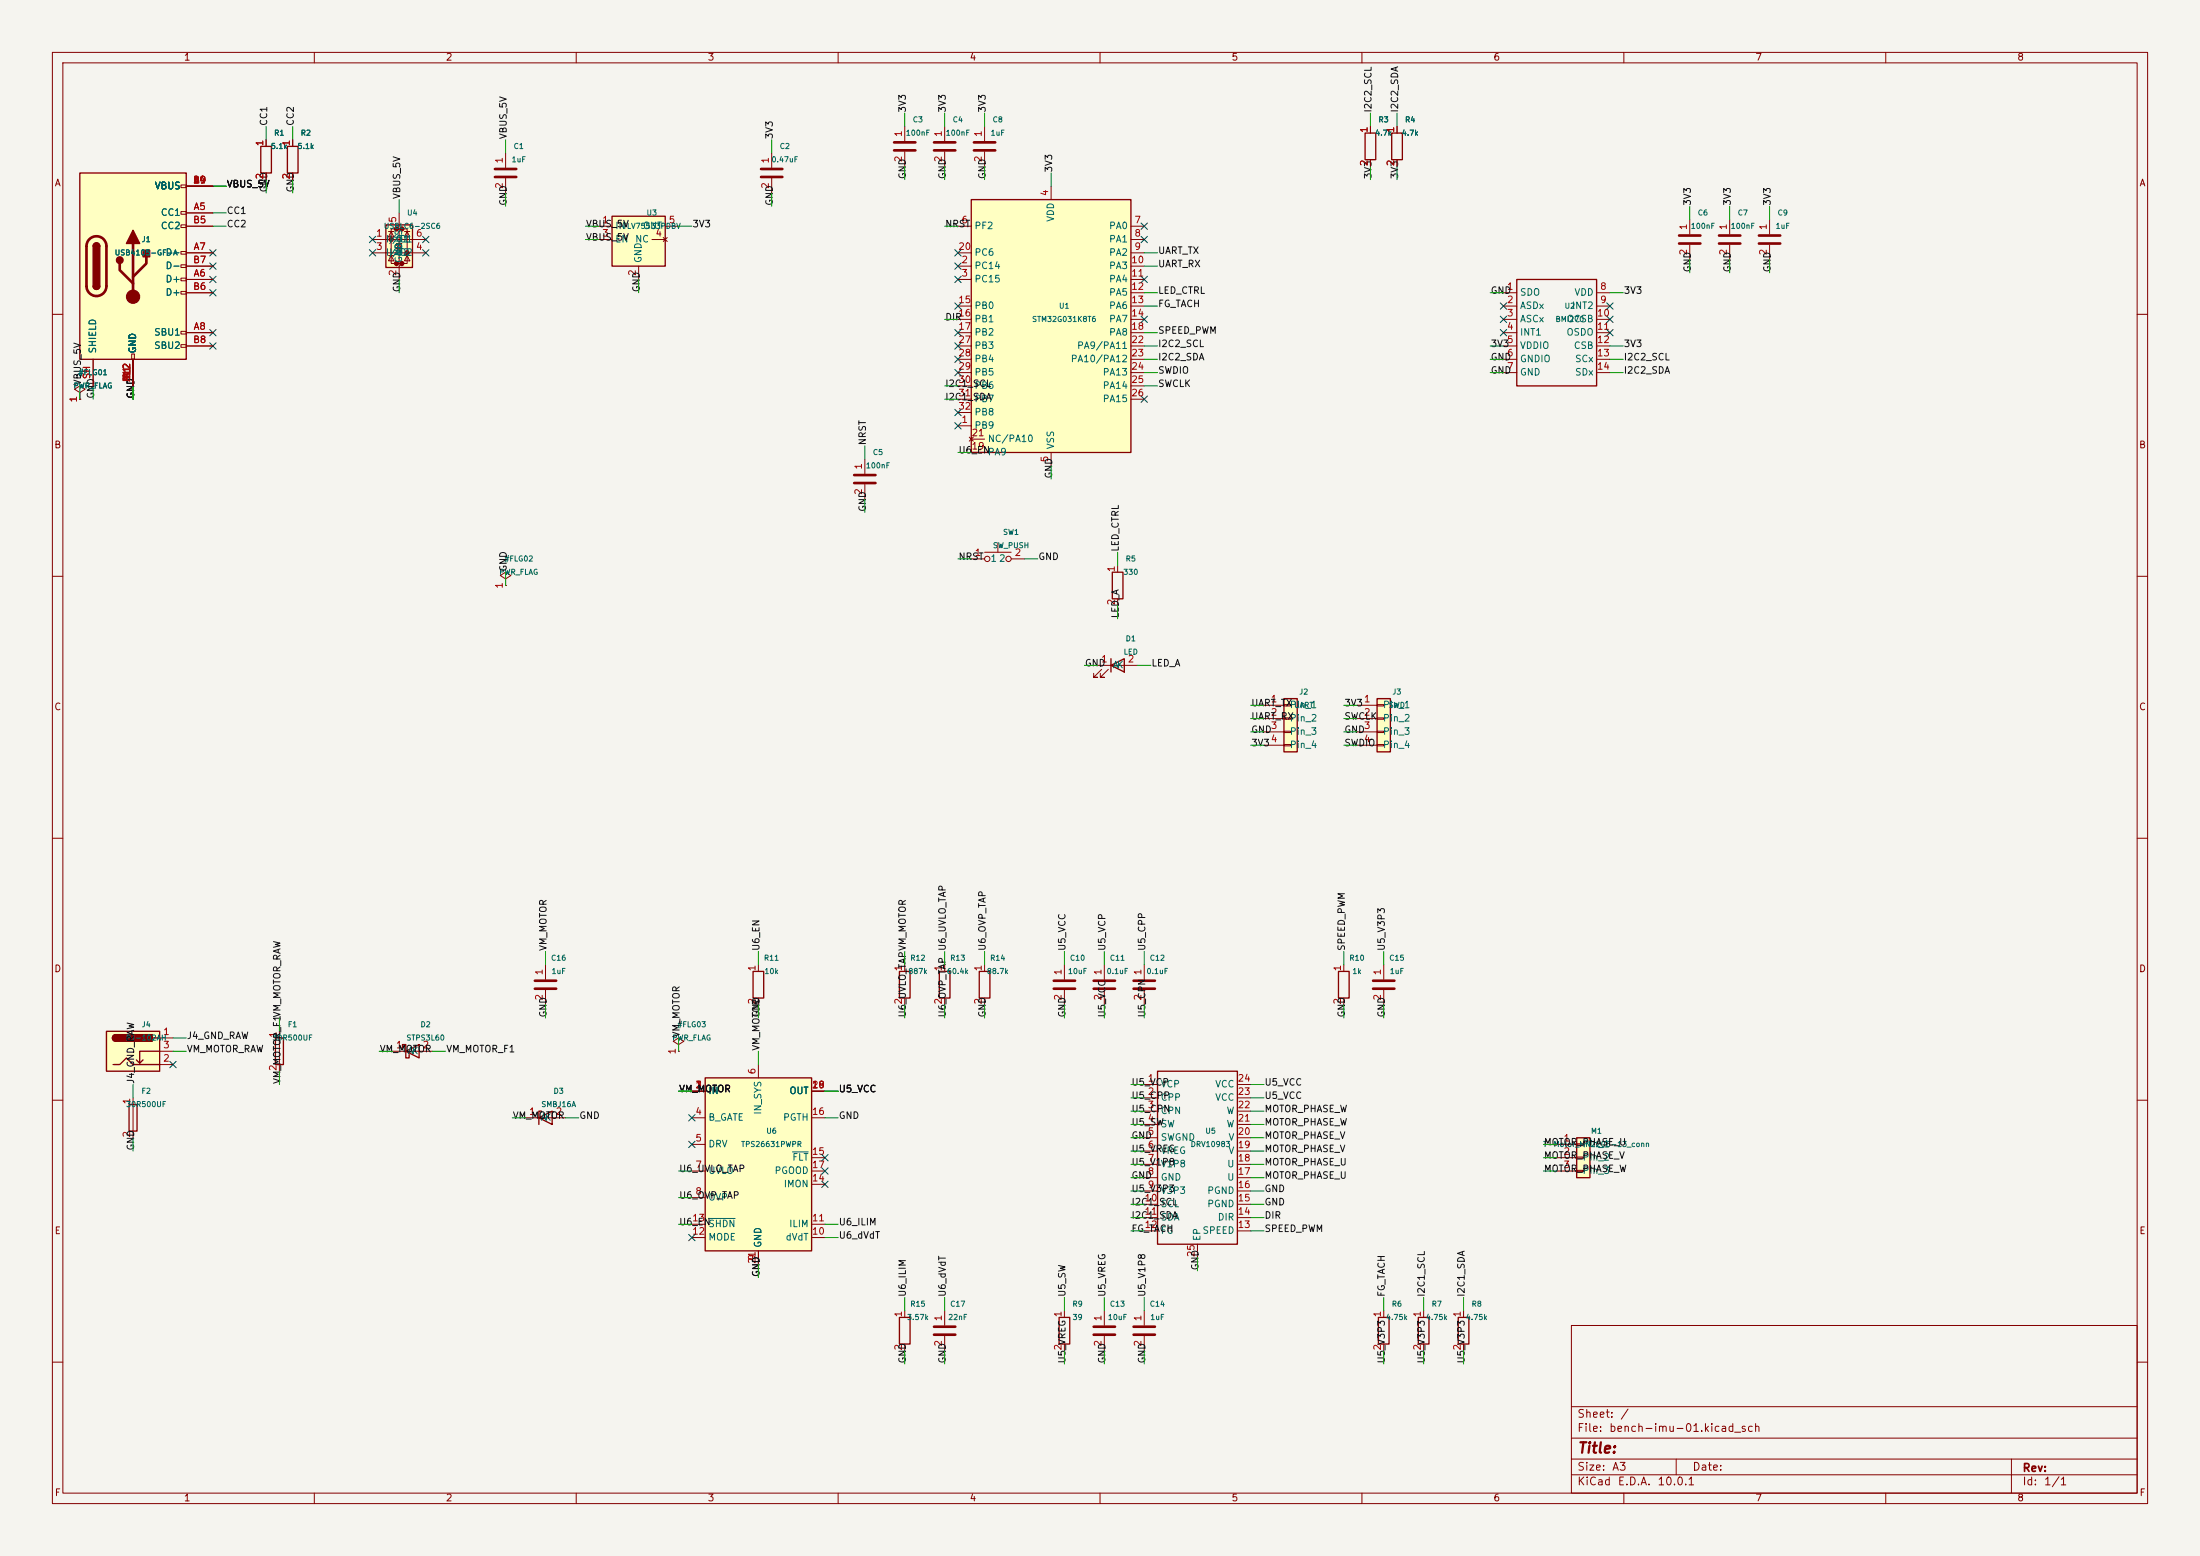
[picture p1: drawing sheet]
<svg xmlns="http://www.w3.org/2000/svg" width="420mm" height="297mm" viewBox="0 0 420 297" stroke-linecap="round" stroke-linejoin="round" font-family="sans-serif">
<path d="M0 0h420v297h-420z" fill="#f5f4ef" stroke="#f5f4ef" stroke-width=".19"/>
<g fill="none" stroke="#840000" stroke-width=".19">
<path d="M10 10h400v277h-400zM12 12h396v273h-396zM60 10v2M110 10v2M160 10v2M210 10v2M260 10v2M310 10v2M360 10v2M10 60h2M408 60h2M10 110h2"/>
<path d="M408 110h2M10 160h2M408 160h2M10 210h2M408 210h2M300 253h108v32h-108zM10 260h2M300 278.5h108M300 274.5h108M300 268.5h108M320 278.5v3M384 278.5v6.5"/>
<path d="M408 260h2M60 285v2M110 285v2M160 285v2M210 285v2M260 285v2M300 281.5h108M310 285v2M360 285v2"/>
</g>
<path d="M262.9 133.4h2.5v10.1h-2.5z" fill="#ffffc2"/>
<path d="M260.6 25.4h2v5.1h-2zM262.9 133.4h2.5v10.1h-2.5z" fill="none" stroke="#840000" stroke-width=".25"/>
<g fill="none" stroke="#840000" stroke-width=".19">
<path d="M172.7 24.1v2.8M172.7 29v2.8M261.6 24.1v1.3M261.6 30.5v1.3M96.5 110.5l1-.6-1-.7-1 .7 1 .6v1.3M96.5 111.8h.1M259.1 134.6h3.8M259.1 137.2h3.8M259.1 139.7h3.8M262.9 134.5h1.3v.2h-1.3zM262.9 137h1.3v.3h-1.3zM262.9 139.6h1.3v.2h-1.3z"/>
<path d="M259.1 142.2h3.8M262.9 142.1h1.3v.3h-1.3z"/>
</g>
<path d="M170.7 27.2h4.1M170.7 28.7h4.1" fill="none" stroke="#840000" stroke-width=".51"/>
<path d="M116.8 41.3h10.2v9.5h-10.2z" fill="#ffffc2"/>
<path d="M116.8 41.3h10.2v9.5h-10.2zM143.8 185.4h2v5.1h-2z" fill="none" stroke="#840000" stroke-width=".25"/>
<g fill="none" stroke="#840000" stroke-width=".19">
<path d="M96.5 29.2v2.8M96.5 34v2.8M147.3 29.2v2.8M147.3 34v2.8M180.3 24.1v2.8M180.3 29v2.8M188 24.1v2.8M188 29v2.8M114.3 43.2h2.5M114.3 45.7h2.5M121.9 50.8v2.5M124.5 45.7h2.5"/>
<path d="M126.6 45.3l.8 .8M127 43.2h2.5M127.4 45.3l-.8 .8M165.1 87.6v2.8M165.1 92.5v2.8M104.1 184.2v2.7M104.1 189v2.8M144.8 184.2v1.2M144.8 190.5v1.3"/>
</g>
<path d="M94.5 32.3h4.1M94.5 33.8h4.1M145.3 32.3h4.1M145.3 33.8h4.1M178.3 27.2h4.1M178.3 28.7h4.1M185.9 27.2h4.1M185.9 28.7h4.1M163.1 90.7h4M163.1 92.2h4M102.1 187.2h4.1M102.1 188.7h4.1" fill="none" stroke="#840000" stroke-width=".51"/>
<path d="M185.4 38.1h30.5v48.3h-30.5z" fill="#ffffc2"/>
<path d="M185.4 38.1h30.5v48.3h-30.5z" fill="none" stroke="#840000" stroke-width=".25"/>
<g fill="none" stroke="#840000" stroke-width=".19">
<path d="M200.7 35.6v2.5M182.9 50.8h2.5M182.9 53.3h2.5M182.9 43.2h2.5M182.9 48.3h2.5M182.9 58.4h2.5M215.9 50.8h2.5M215.9 53.3h2.5M215.9 43.2h2.5M215.9 45.7h2.5M215.9 48.3h2.5M215.9 55.9h2.5"/>
<path d="M215.9 58.4h2.5M182.9 61h2.5M182.9 63.5h2.5M182.9 66h2.5M182.9 68.6h2.5M182.9 71.1h2.5M182.9 73.7h2.5M182.9 76.2h2.5M182.9 78.7h2.5M215.9 61h2.5M215.9 63.5h2.5M215.9 66h2.5"/>
<path d="M215.9 68.6h2.5M215.9 71.1h2.5M215.9 73.7h2.5M215.9 76.2h2.5M182.9 81.3h2.5M185 83.4l.8 .8M185.4 86.4h2.6M185.4 83.8h2.6M185.8 83.4l-.8 .8M200.7 86.4v2.5"/>
</g>
<path d="M301 217.2h2.5v7.6h-2.5z" fill="#ffffc2"/>
<path d="M301 217.2h2.5v7.6h-2.5zM263.1 251.5h2.1v5h-2.1zM270.8 251.5h2v5h-2zM278.4 251.5h2v5h-2z" fill="none" stroke="#840000" stroke-width=".25"/>
<g fill="none" stroke="#840000" stroke-width=".19">
<path d="M185.4 106.7h2.6M188 105.4h5M190.5 103.6v1.8M193 106.7h2.6M297.2 218.4h3.8M301 218.3h1.3v.3h-1.3zM297.2 221h3.8M297.2 223.5h3.8M301 220.9h1.3v.2h-1.3zM301 223.4h1.3v.2h-1.3zM264.2 250.2v1.3M264.2 256.5v1.3"/>
<path d="M271.8 250.2v1.3M271.8 256.5v1.3M279.4 250.2v1.3M279.4 256.5v1.3"/>
<circle cx="188.5" cy="106.7" r=".51"/>
<circle cx="192.5" cy="106.7" r=".51"/>
</g>
<path d="M73.7 42.9h5v8.2h-5z" fill="#ffffc2"/>
<g fill="#840000" stroke="#840000" stroke-width=".51">
<circle cx="74.7" cy="45.7" r=".25"/>
<circle cx="75.7" cy="43.7" r=".25"/>
<circle cx="75.7" cy="50.3" r=".25"/>
<circle cx="76.7" cy="43.7" r=".25"/>
<circle cx="76.7" cy="50.3" r=".25"/>
<circle cx="77.7" cy="48.3" r=".25"/>
</g>
<g fill="none" stroke="#840000" stroke-width=".19">
<path d="M50.8 26.7v1.2M50.8 33v1.3M55.9 26.7v1.2M55.9 33v1.3M71.1 45.7h10.2M71.1 48.3h10.2M74.2 48.8h1M74.2 44.2h1M74.7 44.2l.5 1h-1zM74.7 48.8l.5 1h-1zM75.7 43.7h-1v6.6h1M76.2 40.6v2.6l-.5 .5h1l-.5 .5v5.6l-.5 .5h1l-.5 .5v2.5"/>
<path d="M76.2 46.5l.5 1h-1zM76.7 46.5h-1v.4M76.7 43.7h1v6.6h-1M77.2 48.8h1M77.2 44.2h1M77.7 44.2l.5 1h-1zM77.7 48.8l.5 1h-1zM322.6 41.9v2.8M322.6 46.7v2.8M330.2 41.9v2.8M330.2 46.7v2.8M337.8 41.9v2.8"/>
<path d="M337.8 46.7v2.8M256.5 184.2v1.2M256.5 190.5v1.3M264.2 184.2v2.7M264.2 189v2.8"/>
</g>
<path d="M49.8 27.9h2v5.1h-2zM54.9 27.9h2v5.1h-2zM73.7 42.9h5v8.2h-5zM255.5 185.4h2.1v5.1h-2.1z" fill="none" stroke="#840000" stroke-width=".25"/>
<path d="M320.5 45h4.1M320.5 46.5h4.1M328.2 45h4M328.2 46.5h4M335.8 45h4.1M335.8 46.5h4.1M262.1 187.2h4.1M262.1 188.7h4.1" fill="none" stroke="#840000" stroke-width=".51"/>
<path d="M134.6 205.7h20.3v33.1h-20.3z" fill="#ffffc2"/>
<path d="M52.6 198.1h1.5v5.1h-1.5zM76.8 200v-.6h.7v2.5h.6v-.6M77.5 200.7l2.5-1.3v2.5zM134.6 205.7h20.3v33.1h-20.3z" fill="none" stroke="#840000" stroke-width=".25"/>
<g fill="none" stroke="#840000" stroke-width=".19">
<path d="M53.3 196.9v7.6M210.8 184.2v2.7M210.8 189v2.8M218.4 184.2v2.7M218.4 189v2.8M74.9 200.7h7.6M132.1 208.3h2.5M132.1 213.4h2.5M132.1 218.4h2.5M144.8 203.2v2.5M154.9 208.3h2.6M154.9 213.4h2.6"/>
<path d="M132.1 223.5h2.5M132.1 228.6h2.5M132.1 236.2h2.5M132.1 233.7h2.5M144.8 238.8v2.5M154.9 223.5h2.6M154.9 236.2h2.6M154.9 233.7h2.6M154.9 226.1h2.6M154.9 221h2.6"/>
</g>
<path d="M151.3 219.9h3M135.3 232.6h5" fill="none" stroke="#006464" stroke-width=".19"/>
<path d="M208.8 187.2h4.1M208.8 188.7h4.1M216.4 187.2h4.1M216.4 188.7h4.1" fill="none" stroke="#840000" stroke-width=".51"/>
<path d="M20.3 196.9h10.2v7.6h-10.2z" fill="#ffffc2"/>
<g fill="none" stroke="#840000" stroke-width=".25">
<path d="M265.7 25.4h2v5.1h-2zM289.6 53.3h15.2v20.4h-15.2zM20.3 196.9h10.2v7.6h-10.2zM22.1 197.5a.64 .64 0 0 0-.6 .6 .64 .64 0 0 0 .6 .7M29.2 198.1h1.3M171.7 185.4h2v5.1h-2zM179.3 185.4h2.1v5.1h-2.1zM21.6 203.2h1.3l1.2-1.3 1.3 1.3h5.1M24.6 210.8h1.6v5.1h-1.6zM27.3 202.3l-.6 .6M30.5 200.7h-3.8v2.2l-.7-.6M102.9 213.4l2.5-1.3v2.5z"/>
<path d="M103.4 212.1h-.5v2.5M171.7 251.5h2v5h-2z"/>
</g>
<g fill="#840000" stroke="#840000" stroke-width=".25">
<path d="M21.6 197.7l.5-.2v1.3a.63 .63 0 0 1-.6-.4 .63 .63 0 0 1 .1-.7z"/>
<path d="M22.1 197.5h7v1.3h-7z"/>
</g>
<g fill="none" stroke="#840000" stroke-width=".19">
<path d="M266.7 24.1v1.3M266.7 30.5v1.3M287 55.9h2.6M287 58.4h2.6M304.8 55.9h2.5M304.8 58.4h2.5M15.2 74.9l1.1-.6-1.1-.6-1 .6 1 .6v1.3M15.2 76.2h.1M287 61h2.6M287 63.5h2.6M287 66h2.6M287 68.6h2.6"/>
<path d="M287 71.1h2.6M304.8 61h2.5M304.8 63.5h2.5M304.8 66h2.5M304.8 68.6h2.5M304.8 71.1h2.5M30.5 198.1h2.5M129.5 199.4l1.1-.6-1.1-.7-1 .7 1 .6v1.3M172.7 184.2v1.2M172.7 190.5v1.3M180.3 184.2v1.2M180.3 190.5v1.3"/>
<path d="M25.4 209.6v7.6M30.5 203.2h2.5M30.5 200.7h2.5M100.3 213.4h7.6M129.5 200.7h.1M172.7 250.2v1.3M172.7 256.5v1.3"/>
</g>
<path d="M245.1 133.4h2.5v10.1h-2.5z" fill="#ffffc2"/>
<path d="M212.3 109.2h2.1v5.1h-2.1zM212.1 127l2.5-1.3v2.6zM212.1 125.7v2.6M245.1 133.4h2.5v10.1h-2.5zM186.9 185.4h2.1v5.1h-2.1zM221 204.5h15.2v33h-15.2zM202.2 251.5h2v5h-2z" fill="none" stroke="#840000" stroke-width=".25"/>
<g fill="none" stroke="#840000" stroke-width=".19">
<path d="M213.4 108v1.2M213.4 114.3v1.3M209.5 127h7.7M210.3 127.8l-1.5 1.5h.7h-.7v-.8M211.6 127.8l-1.5 1.5h.7h-.7v-.8M241.3 134.6h3.8M241.3 137.2h3.8M241.3 139.7h3.8M245.1 134.5h1.3v.2h-1.3zM245.1 137h1.3v.3h-1.3zM245.1 139.6h1.3v.2h-1.3zM241.3 142.2h3.8"/>
<path d="M245.1 142.1h1.3v.3h-1.3zM188 184.2v1.2M188 190.5v1.3M203.2 184.2v2.7M203.2 189v2.8M218.4 207h2.6M218.4 209.6h2.6M218.4 212.1h2.6M218.4 214.6h2.6M218.4 217.2h2.6M218.4 219.7h2.6M236.2 207h2.6"/>
<path d="M236.2 209.6h2.6M236.2 212.1h2.6M236.2 214.6h2.6M236.2 217.2h2.6M236.2 219.7h2.6M218.4 222.2h2.6M218.4 224.8h2.6M218.4 227.3h2.6M218.4 229.9h2.6M218.4 232.4h2.6M218.4 234.9h2.6M228.6 237.5v2.5"/>
<path d="M236.2 222.2h2.6M236.2 224.8h2.6M236.2 227.3h2.6M236.2 229.9h2.6M236.2 232.4h2.6M236.2 234.9h2.6M180.3 250.2v2.8M180.3 255v2.8M203.2 250.2v1.3M203.2 256.5v1.3M210.8 250.2v2.8M210.8 255v2.8"/>
<path d="M218.4 250.2v2.8M218.4 255v2.8"/>
</g>
<path d="M201.2 187.2h4M201.2 188.7h4M178.3 253.2h4.1M178.3 254.8h4.1M208.8 253.2h4.1M208.8 254.8h4.1M216.4 253.2h4.1M216.4 254.8h4.1" fill="none" stroke="#840000" stroke-width=".51"/>
<path d="M15.2 33h20.4v35.6h-20.4z" fill="#ffffc2"/>
<g fill="none" stroke="#840000" stroke-width=".19">
<path d="M34.5 35.3h1.1v.5h-1.1zM35.6 35.6h5M50.8 26.7v1.2M50.8 33v1.3M55.9 26.7v1.2M55.9 33v1.3M261.6 24.1v1.3M261.6 30.5v1.3M266.7 24.1v1.3M266.7 30.5v1.3M34.5 40.4h1.1v.5h-1.1zM34.5 42.9h1.1v.5h-1.1z"/>
<path d="M34.5 48h1.1v.5h-1.1zM34.5 50.5h1.1v.6h-1.1zM34.5 53.1h1.1v.5h-1.1zM34.5 55.6h1.1v.5h-1.1zM35.6 40.6h5M35.6 53.3h5M35.6 48.3h5M35.6 43.2h5M35.6 55.9h5M35.6 50.8h5M15.2 76.2h.1M17.8 68.6v5.1"/>
<path d="M25.1 67.6h.6v1h-.6zM25.4 68.6v5.1M34.5 63.2h1.1v.6h-1.1zM34.5 65.8h1.1v.5h-1.1zM35.6 63.5h5M35.6 66h5"/>
</g>
<path d="M15.2 33h20.4v35.6h-20.4zM17.8 47a.64 .64 0 0 1 .6-.6 .64 .64 0 0 1 .6 .6M17.8 54.6a.64 .64 0 0 0 .6 .6 .64 .64 0 0 0 .6-.6" fill="none" stroke="#840000" stroke-width=".25"/>
<path d="M17.1 45.7a1.9 1.9 0 0 1 2-.5 1.9 1.9 0 0 1 1.2 1.8v7.6a1.91 1.91 0 0 1-1.9 1.9 1.91 1.91 0 0 1-1.9-1.9v-7.8l.2-.6zM22.9 50.3v1.3l2.5 2.5M25.4 46.5v10.1M27.9 49v1.3l-2.5 2.5" fill="none" stroke="#840000" stroke-width=".51"/>
<g fill="#840000" stroke="#840000" stroke-width=".25">
<path d="M17.8 47h1.2v7.6h-1.2z"/>
<path d="M18 46.5a.64 .64 0 0 1 .7-.1 .64 .64 0 0 1 .3 .6h-1.2z"/>
<path d="M17.8 54.6h1.2a.64 .64 0 0 1-.6 .6 .64 .64 0 0 1-.6-.6z"/>
<path d="M25.4 43.9l1.3 2.6h-2.6z"/>
<path d="M27.3 47.8h1.3v1.2h-1.3z"/>
<circle cx="22.9" cy="49.7" r=".63"/>
</g>
<circle cx="25.4" cy="56.6" r="1.27" fill="#840000" stroke="#840000" stroke-width=".19"/>
<g fill="none" stroke="#009600" stroke-width=".19">
<path d="M40.6 35.6h2.6M50.8 24.1v2.6M50.8 34.3v2.5M55.9 24.1v2.6M55.9 34.3v2.5M76.2 38.1v2.5M96.5 26.7v2.5M96.5 36.8v2.6M147.3 26.7v2.5M147.3 36.8v2.6M172.7 21.6v2.5M172.7 31.8v2.5"/>
<path d="M180.3 21.6v2.5M180.3 31.8v2.5M188 21.6v2.5M188 31.8v2.5M200.7 33v2.6M261.6 21.6v2.5M261.6 31.8v2.5M266.7 21.6v2.5M266.7 31.8v2.5M322.6 39.4v2.5M330.2 39.4v2.5M337.8 39.4v2.5"/>
<path d="M40.6 43.2h2.6M40.6 40.6h2.6M76.2 53.3v2.6M111.8 43.2h2.5M111.8 45.7h2.5M121.9 53.3v2.6M129.5 43.2h2.6M180.3 43.2h2.6M218.4 58.4h2.6M218.4 55.9h2.6M218.4 50.8h2.6M218.4 48.3h2.6"/>
<path d="M284.5 55.9h2.5M307.3 55.9h2.6M322.6 49.5v2.6M330.2 49.5v2.6M337.8 49.5v2.6M15.2 73.7v2.5M17.8 73.7v2.5M25.4 73.7v2.5M180.3 61h2.6M180.3 76.2h2.6M180.3 73.7h2.6M218.4 71.1h2.6"/>
<path d="M218.4 68.6h2.6M218.4 73.7h2.6M218.4 66h2.6M218.4 63.5h2.6M284.5 71.1h2.5M284.5 68.6h2.5M284.5 66h2.5M307.3 71.1h2.6M307.3 68.6h2.6M307.3 66h2.6M165.1 85.1v2.5M165.1 95.3v2.5"/>
<path d="M182.9 86.4h2.5M200.7 88.9v2.5M96.5 109.2v2.6M182.9 106.7h2.5M195.6 106.7h2.5M213.4 105.4v2.6M213.4 115.6v2.5M207 127h2.5M217.2 127h2.5M238.8 137.2h2.5M238.8 134.6h2.5M238.8 139.7h2.5"/>
<path d="M256.5 137.2h2.6M256.5 134.6h2.6M256.5 139.7h2.6M238.8 142.2h2.5M256.5 142.2h2.6M33 198.1h2.6M53.3 194.3v2.6M104.1 181.6v2.6M104.1 191.8v2.5M129.5 198.1v2.6M144.8 181.6v2.6M144.8 191.8v2.5"/>
<path d="M172.7 181.6v2.6M172.7 191.8v2.5M180.3 181.6v2.6M180.3 191.8v2.5M188 181.6v2.6M188 191.8v2.5M203.2 181.6v2.6M203.2 191.8v2.5M210.8 181.6v2.6M210.8 191.8v2.5M218.4 181.6v2.6M218.4 191.8v2.5"/>
<path d="M256.5 181.6v2.6M256.5 191.8v2.5M264.2 181.6v2.6M264.2 191.8v2.5M25.4 207v2.6M25.4 217.2v2.5M33 200.7h2.6M53.3 204.5v2.5M72.4 200.7h2.5M82.5 200.7h2.6M97.8 213.4h2.5M107.9 213.4h2.6"/>
<path d="M129.5 208.3h2.6M144.8 200.7v2.5M157.5 213.4h2.5M157.5 208.3h2.5M215.9 212.1h2.5M215.9 214.6h2.5M215.9 217.2h2.5M215.9 219.7h2.5M215.9 207h2.5M215.9 209.6h2.5M238.8 212.1h2.5M238.8 214.6h2.5"/>
<path d="M238.8 217.2h2.5M238.8 219.7h2.5M238.8 207h2.5M238.8 209.6h2.5M294.6 218.4h2.6M129.5 223.5h2.6M129.5 228.6h2.6M129.5 233.7h2.6M157.5 233.7h2.5M157.5 236.2h2.5M215.9 222.2h2.5M215.9 232.4h2.5"/>
<path d="M215.9 229.9h2.5M215.9 234.9h2.5M215.9 227.3h2.5M215.9 224.8h2.5M238.8 222.2h2.5M238.8 232.4h2.5M238.8 229.9h2.5M238.8 234.9h2.5M238.8 227.3h2.5M238.8 224.8h2.5M294.6 223.5h2.6M294.6 221h2.6"/>
<path d="M144.8 241.3v2.5M172.7 247.6v2.6M172.7 257.8v2.5M180.3 247.6v2.6M180.3 257.8v2.5M203.2 247.6v2.6M203.2 257.8v2.5M210.8 247.6v2.6M210.8 257.8v2.5M218.4 247.6v2.6M218.4 257.8v2.5M228.6 240v2.6"/>
<path d="M264.2 247.6v2.6M264.2 257.8v2.5M271.8 247.6v2.6M271.8 257.8v2.5M279.4 247.6v2.6M279.4 257.8v2.5"/>
</g>
<g fill="none" stroke="#000084" stroke-width=".19">
<path d="M40 50.2l1.2 1.2M40 55.3l1.2 1.2M40 47.7l1.2 1.2M40 52.7l1.2 1.2M41.2 50.2l-1.2 1.2M41.2 55.3l-1.2 1.2M41.2 47.7l-1.2 1.2M41.2 52.7l-1.2 1.2M70.5 47.7l1.2 1.2M70.5 45.1l1.2 1.2M71.7 47.7l-1.2 1.2M71.7 45.1l-1.2 1.2"/>
<path d="M80.7 47.7l1.2 1.2M80.7 45.1l1.2 1.2M81.9 47.7l-1.2 1.2M81.9 45.1l-1.2 1.2M182.3 50.2l1.2 1.2M182.3 52.7l1.2 1.2M182.3 47.7l1.2 1.2M182.3 57.8l1.2 1.2M183.5 50.2l-1.2 1.2M183.5 52.7l-1.2 1.2M183.5 47.7l-1.2 1.2M183.5 57.8l-1.2 1.2"/>
<path d="M217.8 42.6l1.2 1.2M217.8 45.1l1.2 1.2M217.8 52.7l1.2 1.2M219 42.6l-1.2 1.2M219 45.1l-1.2 1.2M219 52.7l-1.2 1.2M286.4 57.8l1.2 1.2M287.6 57.8l-1.2 1.2M306.7 57.8l1.2 1.2M307.9 57.8l-1.2 1.2M40 65.4l1.2 1.2M40 62.9l1.2 1.2"/>
<path d="M41.2 65.4l-1.2 1.2M41.2 62.9l-1.2 1.2M182.3 70.5l1.2 1.2M182.3 68l1.2 1.2M182.3 65.4l1.2 1.2M182.3 78.1l1.2 1.2M182.3 62.9l1.2 1.2M183.5 70.5l-1.2 1.2M183.5 68l-1.2 1.2M183.5 65.4l-1.2 1.2M183.5 78.1l-1.2 1.2M183.5 62.9l-1.2 1.2"/>
<path d="M217.8 75.6l1.2 1.2M217.8 60.4l1.2 1.2M219 75.6l-1.2 1.2M219 60.4l-1.2 1.2M286.4 62.9l1.2 1.2M286.4 60.4l1.2 1.2M287.6 62.9l-1.2 1.2M287.6 60.4l-1.2 1.2M306.7 62.9l1.2 1.2M306.7 60.4l1.2 1.2M307.9 62.9l-1.2 1.2M307.9 60.4l-1.2 1.2"/>
<path d="M182.3 80.7l1.2 1.2M183.5 80.7l-1.2 1.2M32.4 202.6l1.2 1.2M33.6 202.6l-1.2 1.2M131.5 217.8l1.2 1.2M131.5 212.8l1.2 1.2M132.7 217.8l-1.2 1.2M132.7 212.8l-1.2 1.2M131.5 235.6l1.2 1.2M132.7 235.6l-1.2 1.2M156.9 225.5l1.2 1.2M156.9 220.4l1.2 1.2"/>
<path d="M156.9 222.9l1.2 1.2M158.1 225.5l-1.2 1.2M158.1 220.4l-1.2 1.2M158.1 222.9l-1.2 1.2"/>
</g>
<text font-size="2" fill="#840000" x="301" y="277.9">Title:</text>
<g font-size="1.5" fill="#840000">
<text x="301" y="273.7">File:</text>
<text x="301" y="271">Sheet:</text>
<text x="307.1" y="273.7">bench-imu-01.kicad_sch</text>
<text x="309.2" y="271">/</text>
<text x="301" y="281.1">Size:</text>
<text x="307.6" y="281.1">A3</text>
<text x="323" y="281.1">Date:</text>
<text x="386" y="281.3">Rev:</text>
<text x="301" y="283.9">KiCad</text>
<text x="308.7" y="283.9">E.D.A.</text>
<text x="316.3" y="283.9">10.0.1</text>
<text x="386" y="283.9">Id:</text>
<text x="390.1" y="283.9">1/1</text>
</g>
<g font-size="1.3" fill="#840000">
<text x="35" y="11.9">1</text>
<text x="85" y="11.9">2</text>
<text x="135" y="11.9">3</text>
<text x="185" y="11.9">4</text>
<text x="235" y="11.9">5</text>
<text x="285" y="11.9">6</text>
<text x="335" y="11.9">7</text>
<text x="385" y="11.9">8</text>
<text x="10.3" y="35.9">A</text>
<text x="408.3" y="35.9">A</text>
<text x="10.3" y="85.9">B</text>
<text x="408.2" y="85.9">B</text>
<text x="10.3" y="135.9">C</text>
<text x="408.2" y="135.9">C</text>
<text x="10.3" y="185.9">D</text>
<text x="408.2" y="185.9">D</text>
<text x="10.3" y="235.9">E</text>
<text x="408.3" y="235.9">E</text>
<text x="10.3" y="285.9">F</text>
<text x="35" y="286.9">1</text>
<text x="85" y="286.9">2</text>
<text x="135" y="286.9">3</text>
<text x="185" y="286.9">4</text>
<text x="235" y="286.9">5</text>
<text x="285" y="286.9">6</text>
<text x="335" y="286.9">7</text>
<text x="385" y="286.9">8</text>
<text x="408.3" y="285.9">F</text>
</g>
<g font-size="1.3" fill="#0f0f0f">
<text x="173.2" y="21.6" transform="rotate(-90 173.2 21.6)">3V3</text>
<text x="180.9" y="21.6" transform="rotate(-90 180.9 21.6)">3V3</text>
<text x="188.5" y="21.6" transform="rotate(-90 188.5 21.6)">3V3</text>
<text x="262.1" y="21.6" transform="rotate(-90 262.1 21.6)">I2C2_SCL</text>
<text x="267.2" y="21.6" transform="rotate(-90 267.2 21.6)">I2C2_SDA</text>
<text x="51.3" y="24.1" transform="rotate(-90 51.3 24.1)">CC1</text>
<text x="56.4" y="24.1" transform="rotate(-90 56.4 24.1)">CC2</text>
<text x="97" y="26.7" transform="rotate(-90 97 26.7)">VBUS_5V</text>
<text x="147.8" y="26.7" transform="rotate(-90 147.8 26.7)">3V3</text>
<text x="173.2" y="34.3" transform="rotate(-90 173.2 34.3)">GND</text>
<text x="180.9" y="34.3" transform="rotate(-90 180.9 34.3)">GND</text>
<text x="188.5" y="34.3" transform="rotate(-90 188.5 34.3)">GND</text>
<text x="201.2" y="33" transform="rotate(-90 201.2 33)">3V3</text>
<text x="262.1" y="34.3" transform="rotate(-90 262.1 34.3)">3V3</text>
<text x="267.2" y="34.3" transform="rotate(-90 267.2 34.3)">3V3</text>
<text x="43.2" y="41.2">CC1</text>
<text x="43.2" y="36.1">VBUS_5V</text>
<text x="51.3" y="36.8" transform="rotate(-90 51.3 36.8)">GND</text>
<text x="56.4" y="36.8" transform="rotate(-90 56.4 36.8)">GND</text>
<text x="76.7" y="38.1" transform="rotate(-90 76.7 38.1)">VBUS_5V</text>
<text x="97" y="39.4" transform="rotate(-90 97 39.4)">GND</text>
<text x="147.8" y="39.4" transform="rotate(-90 147.8 39.4)">GND</text>
<text x="323.1" y="39.4" transform="rotate(-90 323.1 39.4)">3V3</text>
<text x="330.7" y="39.4" transform="rotate(-90 330.7 39.4)">3V3</text>
<text x="338.3" y="39.4" transform="rotate(-90 338.3 39.4)">3V3</text>
<text x="43.2" y="43.7">CC2</text>
<text x="111.8" y="46.2">VBUS_5V</text>
<text x="111.8" y="43.7">VBUS_5V</text>
<text x="132.1" y="43.7">3V3</text>
<text x="180.3" y="43.7">NRST</text>
<text x="221" y="48.8">UART_TX</text>
<text x="221" y="51.3">UART_RX</text>
<text x="323.1" y="52.1" transform="rotate(-90 323.1 52.1)">GND</text>
<text x="330.7" y="52.1" transform="rotate(-90 330.7 52.1)">GND</text>
<text x="338.3" y="52.1" transform="rotate(-90 338.3 52.1)">GND</text>
<text x="76.7" y="55.9" transform="rotate(-90 76.7 55.9)">GND</text>
<text x="122.4" y="55.9" transform="rotate(-90 122.4 55.9)">GND</text>
<text x="221" y="56.4">LED_CTRL</text>
<text x="221" y="58.9">FG_TACH</text>
<text x="284.5" y="56.4">GND</text>
<text x="309.9" y="56.4">3V3</text>
<text x="180.3" y="61.5">DIR</text>
<text x="221" y="64">SPEED_PWM</text>
<text x="221" y="71.6">SWDIO</text>
<text x="221" y="66.6">I2C2_SCL</text>
<text x="221" y="69.1">I2C2_SDA</text>
<text x="284.5" y="66.6">3V3</text>
<text x="284.5" y="71.6">GND</text>
<text x="284.5" y="69.1">GND</text>
<text x="309.9" y="66.6">3V3</text>
<text x="309.9" y="71.6">I2C2_SDA</text>
<text x="309.9" y="69.1">I2C2_SCL</text>
<text x="15.8" y="73.7" transform="rotate(-90 15.8 73.7)">VBUS_5V</text>
<text x="18.3" y="76.2" transform="rotate(-90 18.3 76.2)">GND</text>
<text x="25.9" y="76.2" transform="rotate(-90 25.9 76.2)">GND</text>
<text x="180.3" y="76.7">I2C1_SDA</text>
<text x="180.3" y="74.2">I2C1_SCL</text>
<text x="221" y="74.2">SWCLK</text>
<text x="165.6" y="85.1" transform="rotate(-90 165.6 85.1)">NRST</text>
<text x="182.9" y="86.9">U6_EN</text>
<text x="201.2" y="91.4" transform="rotate(-90 201.2 91.4)">GND</text>
<text x="165.6" y="97.8" transform="rotate(-90 165.6 97.8)">GND</text>
<text x="182.9" y="107.2">NRST</text>
<text x="198.1" y="107.2">GND</text>
<text x="213.9" y="105.4" transform="rotate(-90 213.9 105.4)">LED_CTRL</text>
<text x="97" y="109.2" transform="rotate(-90 97 109.2)">GND</text>
<text x="213.9" y="118.1" transform="rotate(-90 213.9 118.1)">LED_A</text>
<text x="207" y="127.5">GND</text>
<text x="219.7" y="127.5">LED_A</text>
<text x="238.8" y="137.7">UART_RX</text>
<text x="238.8" y="135.1">UART_TX</text>
<text x="256.5" y="135.1">3V3</text>
<text x="256.5" y="137.7">SWCLK</text>
<text x="238.8" y="140.2">GND</text>
<text x="238.8" y="142.8">3V3</text>
<text x="256.5" y="142.8">SWDIO</text>
<text x="256.5" y="140.2">GND</text>
<text x="104.7" y="181.6" transform="rotate(-90 104.7 181.6)">VM_MOTOR</text>
<text x="145.3" y="181.6" transform="rotate(-90 145.3 181.6)">U6_EN</text>
<text x="180.9" y="181.6" transform="rotate(-90 180.9 181.6)">U6_UVLO_TAP</text>
<text x="188.5" y="181.6" transform="rotate(-90 188.5 181.6)">U6_OVP_TAP</text>
<text x="203.7" y="181.6" transform="rotate(-90 203.7 181.6)">U5_VCC</text>
<text x="211.3" y="181.6" transform="rotate(-90 211.3 181.6)">U5_VCP</text>
<text x="219" y="181.6" transform="rotate(-90 219 181.6)">U5_CPP</text>
<text x="257.1" y="181.6" transform="rotate(-90 257.1 181.6)">SPEED_PWM</text>
<text x="264.7" y="181.6" transform="rotate(-90 264.7 181.6)">U5_V3P3</text>
<text x="53.9" y="194.3" transform="rotate(-90 53.9 194.3)">VM_MOTOR_RAW</text>
<text x="104.7" y="194.3" transform="rotate(-90 104.7 194.3)">GND</text>
<text x="145.3" y="194.3" transform="rotate(-90 145.3 194.3)">GND</text>
<text x="173.2" y="194.3" transform="rotate(-90 173.2 194.3)">U6_UVLO_TAPVM_MOTOR</text>
<text x="180.9" y="194.3" transform="rotate(-90 180.9 194.3)">U6_OVP_TAP</text>
<text x="188.5" y="194.3" transform="rotate(-90 188.5 194.3)">GND</text>
<text x="203.7" y="194.3" transform="rotate(-90 203.7 194.3)">GND</text>
<text x="211.3" y="194.3" transform="rotate(-90 211.3 194.3)">U5_VCC</text>
<text x="219" y="194.3" transform="rotate(-90 219 194.3)">U5_CPN</text>
<text x="257.1" y="194.3" transform="rotate(-90 257.1 194.3)">GND</text>
<text x="264.7" y="194.3" transform="rotate(-90 264.7 194.3)">GND</text>
<text x="35.6" y="198.6">J4_GND_RAW</text>
<text x="35.6" y="201.2">VM_MOTOR_RAW</text>
<text x="72.4" y="201.2">VM_MOTOR</text>
<text x="85.1" y="201.2">VM_MOTOR_F1</text>
<text x="130.1" y="198.1" transform="rotate(-90 130.1 198.1)">VM_MOTOR</text>
<text x="145.3" y="200.7" transform="rotate(-90 145.3 200.7)">VM_MOTOR</text>
<text x="25.9" y="207" transform="rotate(-90 25.9 207)">J4_GND_RAW</text>
<text x="53.9" y="207" transform="rotate(-90 53.9 207)">VM_MOTOR_F1</text>
<text x="129.5" y="208.8">VM_MOTOR</text>
<text x="160" y="208.8">U5_VCC</text>
<text x="215.9" y="207.5">U5_VCP</text>
<text x="241.3" y="207.5">U5_VCC</text>
<text x="97.8" y="213.9">VM_MOTOR</text>
<text x="110.5" y="213.9">GND</text>
<text x="160" y="213.9">GND</text>
<text x="215.9" y="212.6">U5_CPN</text>
<text x="215.9" y="215.1">U5_SW</text>
<text x="215.9" y="210.1">U5_CPP</text>
<text x="241.3" y="210.1">U5_VCC</text>
<text x="241.3" y="215.1">MOTOR_PHASE_W</text>
<text x="241.3" y="212.6">MOTOR_PHASE_W</text>
<text x="25.9" y="219.7" transform="rotate(-90 25.9 219.7)">GND</text>
<text x="215.9" y="220.2">U5_VREG</text>
<text x="215.9" y="217.7">GND</text>
<text x="241.3" y="220.2">MOTOR_PHASE_V</text>
<text x="241.3" y="217.7">MOTOR_PHASE_V</text>
<text x="294.6" y="219">MOTOR_PHASE_U</text>
<text x="294.6" y="221.5">MOTOR_PHASE_V</text>
<text x="129.5" y="224">U6_UVLO_TAP</text>
<text x="215.9" y="222.8">U5_V1P8</text>
<text x="215.9" y="227.8">U5_V3P3</text>
<text x="215.9" y="225.3">GND</text>
<text x="241.3" y="227.8">GND</text>
<text x="241.3" y="225.3">MOTOR_PHASE_U</text>
<text x="241.3" y="222.8">MOTOR_PHASE_U</text>
<text x="294.6" y="224">MOTOR_PHASE_W</text>
<text x="129.5" y="229.1">U6_OVP_TAP</text>
<text x="215.9" y="230.4">I2C1_SCL</text>
<text x="215.9" y="232.9">I2C1_SDA</text>
<text x="241.3" y="230.4">GND</text>
<text x="241.3" y="232.9">DIR</text>
<text x="129.5" y="234.2">U6_EN</text>
<text x="160" y="236.7">U6_dVdT</text>
<text x="160" y="234.2">U6_ILIM</text>
<text x="215.9" y="235.5">FG_TACH</text>
<text x="241.3" y="235.5">SPEED_PWM</text>
<text x="145.3" y="243.8" transform="rotate(-90 145.3 243.8)">GND</text>
<text x="229.1" y="242.6" transform="rotate(-90 229.1 242.6)">GND</text>
<text x="173.2" y="247.6" transform="rotate(-90 173.2 247.6)">U6_ILIM</text>
<text x="180.9" y="247.6" transform="rotate(-90 180.9 247.6)">U6_dVdT</text>
<text x="203.7" y="247.6" transform="rotate(-90 203.7 247.6)">U5_SW</text>
<text x="211.3" y="247.6" transform="rotate(-90 211.3 247.6)">U5_VREG</text>
<text x="219" y="247.6" transform="rotate(-90 219 247.6)">U5_V1P8</text>
<text x="264.7" y="247.6" transform="rotate(-90 264.7 247.6)">FG_TACH</text>
<text x="272.3" y="247.6" transform="rotate(-90 272.3 247.6)">I2C1_SCL</text>
<text x="279.9" y="247.6" transform="rotate(-90 279.9 247.6)">I2C1_SDA</text>
<text x="173.2" y="260.3" transform="rotate(-90 173.2 260.3)">GND</text>
<text x="180.9" y="260.3" transform="rotate(-90 180.9 260.3)">GND</text>
<text x="203.7" y="260.3" transform="rotate(-90 203.7 260.3)">U5_VREG</text>
<text x="211.3" y="260.3" transform="rotate(-90 211.3 260.3)">GND</text>
<text x="219" y="260.3" transform="rotate(-90 219 260.3)">GND</text>
<text x="264.7" y="260.3" transform="rotate(-90 264.7 260.3)">U5_V3P3</text>
<text x="272.3" y="260.3" transform="rotate(-90 272.3 260.3)">U5_V3P3</text>
<text x="279.9" y="260.3" transform="rotate(-90 279.9 260.3)">U5_V3P3</text>
</g>
<g font-size="1.3" fill="#a90000">
<text x="50.5" y="28" transform="rotate(-90 50.5 28)">1</text>
<text x="55.6" y="28" transform="rotate(-90 55.6 28)">1</text>
<text x="172.5" y="26.2" transform="rotate(-90 172.5 26.2)">1</text>
<text x="180.1" y="26.2" transform="rotate(-90 180.1 26.2)">1</text>
<text x="187.7" y="26.2" transform="rotate(-90 187.7 26.2)">1</text>
<text x="261.4" y="25.5" transform="rotate(-90 261.4 25.5)">1</text>
<text x="266.4" y="25.5" transform="rotate(-90 266.4 25.5)">1</text>
<text x="36.8" y="35.3">B4</text>
<text x="36.8" y="35.3">B9</text>
<text x="36.8" y="35.3">A4</text>
<text x="36.8" y="35.3">A9</text>
<text x="50.5" y="34.4" transform="rotate(-90 50.5 34.4)">2</text>
<text x="55.6" y="34.4" transform="rotate(-90 55.6 34.4)">2</text>
<text x="96.3" y="31.3" transform="rotate(-90 96.3 31.3)">1</text>
<text x="147.1" y="31.3" transform="rotate(-90 147.1 31.3)">1</text>
<text x="172.5" y="31.1" transform="rotate(-90 172.5 31.1)">2</text>
<text x="180.1" y="31.1" transform="rotate(-90 180.1 31.1)">2</text>
<text x="187.7" y="31.1" transform="rotate(-90 187.7 31.1)">2</text>
<text x="261.4" y="31.8" transform="rotate(-90 261.4 31.8)">2</text>
<text x="266.4" y="31.8" transform="rotate(-90 266.4 31.8)">2</text>
<text x="36.8" y="40.4">A5</text>
<text x="96.3" y="36.1" transform="rotate(-90 96.3 36.1)">2</text>
<text x="147.1" y="36.1" transform="rotate(-90 147.1 36.1)">2</text>
<text x="200.4" y="37.5" transform="rotate(-90 200.4 37.5)">4</text>
<text x="36.8" y="42.9">B5</text>
<text x="71.7" y="45.5">1</text>
<text x="75.9" y="42.6" transform="rotate(-90 75.9 42.6)">5</text>
<text x="79.3" y="45.5">6</text>
<text x="114.9" y="42.9">1</text>
<text x="114.9" y="45.5">3</text>
<text x="125" y="45.5">4</text>
<text x="127.6" y="42.9">5</text>
<text x="183.4" y="42.9">6</text>
<text x="216.5" y="42.9">7</text>
<text x="216.5" y="45.5">8</text>
<text x="322.3" y="44" transform="rotate(-90 322.3 44)">1</text>
<text x="329.9" y="44" transform="rotate(-90 329.9 44)">1</text>
<text x="337.6" y="44" transform="rotate(-90 337.6 44)">1</text>
<text x="36.8" y="50.5">B7</text>
<text x="36.8" y="53.1">A6</text>
<text x="36.8" y="48">A7</text>
<text x="71.7" y="48">3</text>
<text x="75.9" y="52.8" transform="rotate(-90 75.9 52.8)">2</text>
<text x="79.3" y="48">4</text>
<text x="121.7" y="52.8" transform="rotate(-90 121.7 52.8)">2</text>
<text x="182.8" y="48">20</text>
<text x="183.4" y="50.5">2</text>
<text x="183.4" y="53.1">3</text>
<text x="215.9" y="50.5">10</text>
<text x="215.9" y="53.1">11</text>
<text x="216.5" y="48">9</text>
<text x="322.3" y="48.8" transform="rotate(-90 322.3 48.8)">2</text>
<text x="329.9" y="48.8" transform="rotate(-90 329.9 48.8)">2</text>
<text x="337.6" y="48.8" transform="rotate(-90 337.6 48.8)">2</text>
<text x="36.8" y="55.6">B6</text>
<text x="182.8" y="58.2">15</text>
<text x="215.9" y="55.6">12</text>
<text x="215.9" y="58.2">13</text>
<text x="287.6" y="55.6">1</text>
<text x="287.6" y="58.2">2</text>
<text x="305.4" y="55.6">8</text>
<text x="305.4" y="58.2">9</text>
<text x="36.8" y="65.8">B8</text>
<text x="36.8" y="63.2">A8</text>
<text x="182.8" y="60.7">16</text>
<text x="182.8" y="63.2">17</text>
<text x="182.8" y="65.8">27</text>
<text x="215.9" y="60.7">14</text>
<text x="215.9" y="63.2">18</text>
<text x="215.9" y="65.8">22</text>
<text x="287.6" y="60.7">3</text>
<text x="287.6" y="63.2">4</text>
<text x="287.6" y="65.8">5</text>
<text x="304.8" y="60.7">10</text>
<text x="304.8" y="63.2">11</text>
<text x="304.8" y="65.8">12</text>
<text x="182.8" y="68.3">28</text>
<text x="182.8" y="70.9">29</text>
<text x="215.9" y="68.3">23</text>
<text x="215.9" y="70.9">24</text>
<text x="287.6" y="68.3">6</text>
<text x="287.6" y="70.9">7</text>
<text x="304.8" y="68.3">13</text>
<text x="304.8" y="70.9">14</text>
<text x="15" y="76.9" transform="rotate(-90 15 76.9)">1</text>
<text x="17.5" y="72.5" transform="rotate(-90 17.5 72.5)">SH</text>
<text x="25.1" y="73.1" transform="rotate(-90 25.1 73.1)">B12</text>
<text x="25.1" y="73" transform="rotate(-90 25.1 73)">A12</text>
<text x="25.1" y="72.5" transform="rotate(-90 25.1 72.5)">B1</text>
<text x="25.1" y="72.4" transform="rotate(-90 25.1 72.4)">A1</text>
<text x="182.8" y="73.4">30</text>
<text x="182.8" y="75.9">31</text>
<text x="215.9" y="73.4">25</text>
<text x="215.9" y="75.9">26</text>
<text x="182.8" y="78.5">32</text>
<text x="183.4" y="81">1</text>
<text x="185.4" y="83.6">21</text>
<text x="164.8" y="89.7" transform="rotate(-90 164.8 89.7)">1</text>
<text x="185.4" y="86.1">19</text>
<text x="200.4" y="88.3" transform="rotate(-90 200.4 88.3)">5</text>
<text x="164.8" y="94.6" transform="rotate(-90 164.8 94.6)">2</text>
<text x="186" y="106.4">1</text>
<text x="193.6" y="106.4">2</text>
<text x="96.3" y="112.5" transform="rotate(-90 96.3 112.5)">1</text>
<text x="213.1" y="109.3" transform="rotate(-90 213.1 109.3)">1</text>
<text x="213.1" y="115.6" transform="rotate(-90 213.1 115.6)">2</text>
<text x="210.1" y="126.7">1</text>
<text x="215.2" y="126.7">2</text>
<text x="242.5" y="134.4">1</text>
<text x="242.5" y="136.9">2</text>
<text x="260.3" y="134.4">1</text>
<text x="260.3" y="136.9">2</text>
<text x="242.5" y="139.4">3</text>
<text x="242.5" y="142">4</text>
<text x="260.3" y="139.4">3</text>
<text x="260.3" y="142">4</text>
<text x="144.5" y="185.5" transform="rotate(-90 144.5 185.5)">1</text>
<text x="172.5" y="185.5" transform="rotate(-90 172.5 185.5)">1</text>
<text x="180.1" y="185.5" transform="rotate(-90 180.1 185.5)">1</text>
<text x="187.7" y="185.5" transform="rotate(-90 187.7 185.5)">1</text>
<text x="256.3" y="185.5" transform="rotate(-90 256.3 185.5)">1</text>
<text x="103.9" y="191.1" transform="rotate(-90 103.9 191.1)">2</text>
<text x="103.9" y="186.3" transform="rotate(-90 103.9 186.3)">1</text>
<text x="144.5" y="191.8" transform="rotate(-90 144.5 191.8)">2</text>
<text x="172.5" y="191.8" transform="rotate(-90 172.5 191.8)">2</text>
<text x="180.1" y="191.8" transform="rotate(-90 180.1 191.8)">2</text>
<text x="187.7" y="191.8" transform="rotate(-90 187.7 191.8)">2</text>
<text x="202.9" y="191.1" transform="rotate(-90 202.9 191.1)">2</text>
<text x="202.9" y="186.3" transform="rotate(-90 202.9 186.3)">1</text>
<text x="210.6" y="191.1" transform="rotate(-90 210.6 191.1)">2</text>
<text x="210.6" y="186.3" transform="rotate(-90 210.6 186.3)">1</text>
<text x="218.2" y="191.1" transform="rotate(-90 218.2 191.1)">2</text>
<text x="218.2" y="186.3" transform="rotate(-90 218.2 186.3)">1</text>
<text x="256.3" y="191.8" transform="rotate(-90 256.3 191.8)">2</text>
<text x="263.9" y="191.1" transform="rotate(-90 263.9 191.1)">2</text>
<text x="263.9" y="186.3" transform="rotate(-90 263.9 186.3)">1</text>
<text x="31" y="197.9">1</text>
<text x="31" y="202.9">2</text>
<text x="31" y="200.4">3</text>
<text x="53.1" y="198.2" transform="rotate(-90 53.1 198.2)">1</text>
<text x="75.5" y="200.4">1</text>
<text x="80.6" y="200.4">2</text>
<text x="129.3" y="201.4" transform="rotate(-90 129.3 201.4)">1</text>
<text x="53.1" y="204.5" transform="rotate(-90 53.1 204.5)">2</text>
<text x="132.6" y="208">1</text>
<text x="132.6" y="208">2</text>
<text x="132.6" y="208">3</text>
<text x="144.5" y="205.2" transform="rotate(-90 144.5 205.2)">6</text>
<text x="154.9" y="208">18</text>
<text x="154.9" y="208">20</text>
<text x="156.1" y="208">9</text>
<text x="219" y="206.8">1</text>
<text x="219" y="209.3">2</text>
<text x="236.2" y="209.3">23</text>
<text x="236.2" y="206.8">24</text>
<text x="25.1" y="210.9" transform="rotate(-90 25.1 210.9)">1</text>
<text x="100.9" y="213.1">1</text>
<text x="106" y="213.1">2</text>
<text x="132.6" y="213.1">4</text>
<text x="154.9" y="213.1">16</text>
<text x="219" y="211.8">3</text>
<text x="219" y="214.4">4</text>
<text x="236.2" y="214.4">21</text>
<text x="236.2" y="211.8">22</text>
<text x="25.1" y="217.2" transform="rotate(-90 25.1 217.2)">2</text>
<text x="132.6" y="218.2">5</text>
<text x="154.9" y="220.7">15</text>
<text x="219" y="216.9">5</text>
<text x="219" y="219.5">6</text>
<text x="219" y="222">7</text>
<text x="236.2" y="222">18</text>
<text x="236.2" y="219.5">19</text>
<text x="236.2" y="216.9">20</text>
<text x="298.4" y="218.2">1</text>
<text x="298.4" y="220.7">2</text>
<text x="132.6" y="223.3">7</text>
<text x="154.9" y="225.8">14</text>
<text x="154.9" y="223.3">17</text>
<text x="219" y="224.5">8</text>
<text x="219" y="227.1">9</text>
<text x="236.2" y="227.1">16</text>
<text x="236.2" y="224.5">17</text>
<text x="298.4" y="223.3">3</text>
<text x="132" y="233.4">13</text>
<text x="132.6" y="228.3">8</text>
<text x="154.9" y="233.4">11</text>
<text x="218.4" y="229.6">10</text>
<text x="218.4" y="232.2">11</text>
<text x="236.2" y="232.2">14</text>
<text x="236.2" y="229.6">15</text>
<text x="132" y="236">12</text>
<text x="154.9" y="236">10</text>
<text x="218.4" y="234.7">12</text>
<text x="236.2" y="234.7">13</text>
<text x="144.5" y="241.3" transform="rotate(-90 144.5 241.3)">21</text>
<text x="144.5" y="240.7" transform="rotate(-90 144.5 240.7)">9</text>
<text x="228.3" y="240.1" transform="rotate(-90 228.3 240.1)">25</text>
<text x="172.5" y="251.5" transform="rotate(-90 172.5 251.5)">1</text>
<text x="202.9" y="251.5" transform="rotate(-90 202.9 251.5)">1</text>
<text x="263.9" y="251.5" transform="rotate(-90 263.9 251.5)">1</text>
<text x="271.5" y="251.5" transform="rotate(-90 271.5 251.5)">1</text>
<text x="279.1" y="251.5" transform="rotate(-90 279.1 251.5)">1</text>
<text x="172.5" y="257.9" transform="rotate(-90 172.5 257.9)">2</text>
<text x="180.1" y="257.1" transform="rotate(-90 180.1 257.1)">2</text>
<text x="180.1" y="252.3" transform="rotate(-90 180.1 252.3)">1</text>
<text x="202.9" y="257.9" transform="rotate(-90 202.9 257.9)">2</text>
<text x="210.6" y="257.1" transform="rotate(-90 210.6 257.1)">2</text>
<text x="210.6" y="252.3" transform="rotate(-90 210.6 252.3)">1</text>
<text x="218.2" y="257.1" transform="rotate(-90 218.2 257.1)">2</text>
<text x="218.2" y="252.3" transform="rotate(-90 218.2 252.3)">1</text>
<text x="263.9" y="257.9" transform="rotate(-90 263.9 257.9)">2</text>
<text x="271.5" y="257.9" transform="rotate(-90 271.5 257.9)">2</text>
<text x="279.1" y="257.9" transform="rotate(-90 279.1 257.9)">2</text>
</g>
<g font-size="1.3" fill="#006464">
<text x="29.4" y="36.4">VBUS</text>
<text x="30.6" y="41.5">CC1</text>
<text x="30.6" y="44">CC2</text>
<text x="73.6" y="46.6">I/O1</text>
<text x="74.2" y="46.6">I/O1</text>
<text x="117.3" y="44">IN</text>
<text x="117.3" y="46.6">EN</text>
<text x="121.1" y="46.6">NC</text>
<text x="122.7" y="44">OUT</text>
<text x="185.9" y="44">PF2</text>
<text x="201.5" y="42.4" transform="rotate(-90 201.5 42.4)">VDD</text>
<text x="211.6" y="44">PA0</text>
<text x="211.6" y="46.6">PA1</text>
<text x="31.5" y="49.1">D-</text>
<text x="31.5" y="51.7">D-</text>
<text x="74.2" y="49.1">I/O2</text>
<text x="77.1" y="50.3" transform="rotate(-90 77.1 50.3)">GND</text>
<text x="77.1" y="48.8" transform="rotate(-90 77.1 48.8)">VBUS</text>
<text x="122.8" y="50.3" transform="rotate(-90 122.8 50.3)">GND</text>
<text x="185.9" y="51.7">PC14</text>
<text x="185.9" y="49.1">PC6</text>
<text x="211.6" y="49.1">PA2</text>
<text x="211.6" y="51.7">PA3</text>
<text x="31.5" y="54.2">D+</text>
<text x="31.5" y="56.7">D+</text>
<text x="185.9" y="54.2">PC15</text>
<text x="185.9" y="59.3">PB0</text>
<text x="211.6" y="54.2">PA4</text>
<text x="211.6" y="56.7">PA5</text>
<text x="211.6" y="59.3">PA6</text>
<text x="290.1" y="56.7">SDO</text>
<text x="290.1" y="59.3">ASDx</text>
<text x="300" y="59.3">INT2</text>
<text x="300.5" y="56.7">VDD</text>
<text x="29.3" y="64.4">SBU1</text>
<text x="185.9" y="61.8">PB1</text>
<text x="185.9" y="64.4">PB2</text>
<text x="211.6" y="61.8">PA7</text>
<text x="211.6" y="64.4">PA8</text>
<text x="290.1" y="61.8">ASCx</text>
<text x="290.1" y="64.4">INT1</text>
<text x="298.9" y="64.4">OSDO</text>
<text x="299" y="61.8">OCSB</text>
<text x="18.6" y="67.6" transform="rotate(-90 18.6 67.6)">SHIELD</text>
<text x="26.3" y="67.6" transform="rotate(-90 26.3 67.6)">GND</text>
<text x="29.3" y="66.9">SBU2</text>
<text x="185.9" y="66.9">PB3</text>
<text x="185.9" y="69.4">PB4</text>
<text x="185.9" y="72">PB5</text>
<text x="204.3" y="69.4">PA10/PA12</text>
<text x="205.5" y="66.9">PA9/PA11</text>
<text x="210.4" y="72">PA13</text>
<text x="290.1" y="66.9">VDDIO</text>
<text x="290.1" y="69.4">GNDIO</text>
<text x="290.1" y="72">GND</text>
<text x="300.3" y="66.9">CSB</text>
<text x="300.6" y="69.4">SCx</text>
<text x="300.6" y="72">SDx</text>
<text x="185.9" y="74.5">PB6</text>
<text x="185.9" y="77.1">PB7</text>
<text x="210.4" y="74.5">PA14</text>
<text x="210.4" y="77.1">PA15</text>
<text x="185.9" y="82.1">PB9</text>
<text x="185.9" y="79.6">PB8</text>
<text x="188.5" y="87.2">PA9</text>
<text x="188.5" y="84.7">NC/PA10</text>
<text x="201.5" y="85.9" transform="rotate(-90 201.5 85.9)">VSS</text>
<text x="189" y="107.5">1</text>
<text x="190.6" y="107.5">2</text>
<text x="212.3" y="127.9">AK</text>
<text x="246.1" y="135.5">Pin_1</text>
<text x="263.9" y="135.5">Pin_1</text>
<text x="246.1" y="138">Pin_2</text>
<text x="246.1" y="140.6">Pin_3</text>
<text x="246.1" y="143.1">Pin_4</text>
<text x="263.9" y="138">Pin_2</text>
<text x="263.9" y="140.6">Pin_3</text>
<text x="263.9" y="143.1">Pin_4</text>
<text x="77.7" y="201.5">AK</text>
<text x="135.1" y="209.1">IN</text>
<text x="150.6" y="209.1">OUT</text>
<text x="221.5" y="207.9">VCP</text>
<text x="231.9" y="207.9">VCC</text>
<text x="103.1" y="214.2">AK</text>
<text x="135.1" y="214.2">B_GATE</text>
<text x="145.6" y="212.9" transform="rotate(-90 145.6 212.9)">IN_SYS</text>
<text x="149.4" y="214.2">PGTH</text>
<text x="221.5" y="210.4">CPP</text>
<text x="221.5" y="213">CPN</text>
<text x="221.5" y="215.5">SW</text>
<text x="231.9" y="210.4">VCC</text>
<text x="234.1" y="215.5">W</text>
<text x="234.1" y="213">W</text>
<text x="135.1" y="219.3">DRV</text>
<text x="151.1" y="221.8">FLT</text>
<text x="221.5" y="218">SWGND</text>
<text x="221.5" y="220.6">VREG</text>
<text x="234.4" y="220.6">V</text>
<text x="234.4" y="218">V</text>
<text x="302" y="219.3">Pin_1</text>
<text x="302" y="221.8">Pin_2</text>
<text x="135.1" y="224.4">UVLO</text>
<text x="147.8" y="224.4">PGOOD</text>
<text x="149.5" y="226.9">IMON</text>
<text x="221.5" y="223.1">V1P8</text>
<text x="221.5" y="225.7">GND</text>
<text x="234.2" y="225.7">U</text>
<text x="234.2" y="223.1">U</text>
<text x="302" y="224.4">Pin_3</text>
<text x="135.1" y="229.5">OVP</text>
<text x="221.5" y="228.2">V3P3</text>
<text x="221.5" y="230.7">SCL</text>
<text x="221.5" y="233.3">SDA</text>
<text x="230.4" y="230.7">PGND</text>
<text x="230.4" y="228.2">PGND</text>
<text x="232.4" y="233.3">DIR</text>
<text x="135.1" y="237.1">MODE</text>
<text x="135.1" y="234.5">SHDN</text>
<text x="145.6" y="238.3" transform="rotate(-90 145.6 238.3)">GND</text>
<text x="149.9" y="237.1">dVdT</text>
<text x="150.5" y="234.5">ILIM</text>
<text x="221.5" y="235.8">FG</text>
<text x="229.5" y="235.8">SPEED</text>
<text x="229.5" y="237" transform="rotate(-90 229.5 237)">EP</text>
</g>
<g font-size="1" fill="#006464">
<text x="174.2" y="23.6">C3</text>
<text x="181.8" y="23.6">C4</text>
<text x="189.4" y="23.6">C8</text>
<text x="263.1" y="23.6">R3</text>
<text x="268.1" y="23.6">R4</text>
<text x="51.6" y="28.7">5.1k</text>
<text x="52.2" y="26.1">R1</text>
<text x="56.7" y="28.7">5.1k</text>
<text x="57.3" y="26.1">R2</text>
<text x="98" y="28.7">C1</text>
<text x="148.8" y="28.7">C2</text>
<text x="172.8" y="26.1">100nF</text>
<text x="180.4" y="26.1">100nF</text>
<text x="189" y="26.1">1uF</text>
<text x="262.4" y="26.1">4.7k</text>
<text x="267.5" y="26.1">4.7k</text>
<text x="97.6" y="31.2">1uF</text>
<text x="147.2" y="31.2">0.47uF</text>
<text x="77.6" y="41.4">U4</text>
<text x="123.3" y="41.4">U3</text>
<text x="324" y="41.4">C6</text>
<text x="331.6" y="41.4">C7</text>
<text x="339.3" y="41.4">C9</text>
<text x="27" y="46.4">J1</text>
<text x="73.2" y="43.9">USBLC6-2SC6</text>
<text x="118.8" y="43.9">TLV75533PDBV</text>
<text x="322.7" y="43.9">100nF</text>
<text x="330.3" y="43.9">100nF</text>
<text x="338.9" y="43.9">1uF</text>
<text x="21.8" y="49">USB4105-GF-A</text>
<text x="202.1" y="59.1">U1</text>
<text x="298.6" y="59.1">U2</text>
<text x="196.9" y="61.7">STM32G031K8T6</text>
<text x="296.9" y="61.7">BMI270</text>
<text x="14.9" y="71.8">#FLG01</text>
<text x="13.9" y="74.4">PWR_FLAG</text>
<text x="165.2" y="89.6">100nF</text>
<text x="166.5" y="87.1">C5</text>
<text x="96.1" y="107.4">#FLG02</text>
<text x="189.5" y="104.9">SW_PUSH</text>
<text x="191.4" y="102.3">SW1</text>
<text x="214.8" y="107.4">R5</text>
<text x="95.2" y="109.9">PWR_FLAG</text>
<text x="214.3" y="109.9">330</text>
<text x="214.4" y="125.2">LED</text>
<text x="214.8" y="122.6">D1</text>
<text x="247" y="135.3">UART</text>
<text x="247.9" y="132.8">J2</text>
<text x="265" y="135.3">SWD</text>
<text x="265.7" y="132.8">J3</text>
<text x="105.1" y="183.6">C16</text>
<text x="145.7" y="183.6">R11</text>
<text x="173.7" y="183.6">R12</text>
<text x="181.3" y="183.6">R13</text>
<text x="188.9" y="183.6">R14</text>
<text x="204.2" y="183.6">C10</text>
<text x="211.8" y="183.6">C11</text>
<text x="219.4" y="183.6">C12</text>
<text x="257.5" y="183.6">R10</text>
<text x="265.1" y="183.6">C15</text>
<text x="105.2" y="186.1">1uF</text>
<text x="145.8" y="186.1">10k</text>
<text x="173.3" y="186.1">887k</text>
<text x="180.7" y="186.1">60.4k</text>
<text x="188.3" y="186.1">88.7k</text>
<text x="203.8" y="186.1">10uF</text>
<text x="211.2" y="186.1">0.1uF</text>
<text x="218.8" y="186.1">0.1uF</text>
<text x="258.1" y="186.1">1k</text>
<text x="265.2" y="186.1">1uF</text>
<text x="27" y="196.3">J4</text>
<text x="54.8" y="196.3">F1</text>
<text x="80.2" y="196.3">D2</text>
<text x="129.2" y="196.3">#FLG03</text>
<text x="23.9" y="198.8">PJ-102AH</text>
<text x="51.9" y="198.8">30R500UF</text>
<text x="77.5" y="198.8">STPS3L60</text>
<text x="128.2" y="198.8">PWR_FLAG</text>
<text x="26.9" y="209">F2</text>
<text x="105.6" y="209">D3</text>
<text x="24" y="211.5">30R500UF</text>
<text x="103.2" y="211.5">SMBJ16A</text>
<text x="141.4" y="219.2">TPS26631PWPR</text>
<text x="146.2" y="216.6">U6</text>
<text x="227.2" y="219.2">DRV10983</text>
<text x="230" y="216.6">U5</text>
<text x="294.5" y="219.2">T-Motor_MN2206-13_conn</text>
<text x="303.6" y="216.6">M1</text>
<text x="173.7" y="249.6">R15</text>
<text x="181.3" y="249.6">C17</text>
<text x="204.6" y="249.6">R9</text>
<text x="211.8" y="249.6">C13</text>
<text x="219.4" y="249.6">C14</text>
<text x="265.6" y="249.6">R6</text>
<text x="273.2" y="249.6">R7</text>
<text x="280.8" y="249.6">R8</text>
<text x="173.1" y="252.2">3.57k</text>
<text x="180.9" y="252.2">22nF</text>
<text x="204.7" y="252.2">39</text>
<text x="211.4" y="252.2">10uF</text>
<text x="219.5" y="252.2">1uF</text>
<text x="264.5" y="252.2">4.75k</text>
<text x="272.1" y="252.2">4.75k</text>
<text x="279.7" y="252.2">4.75k</text>
</g>
</svg>
